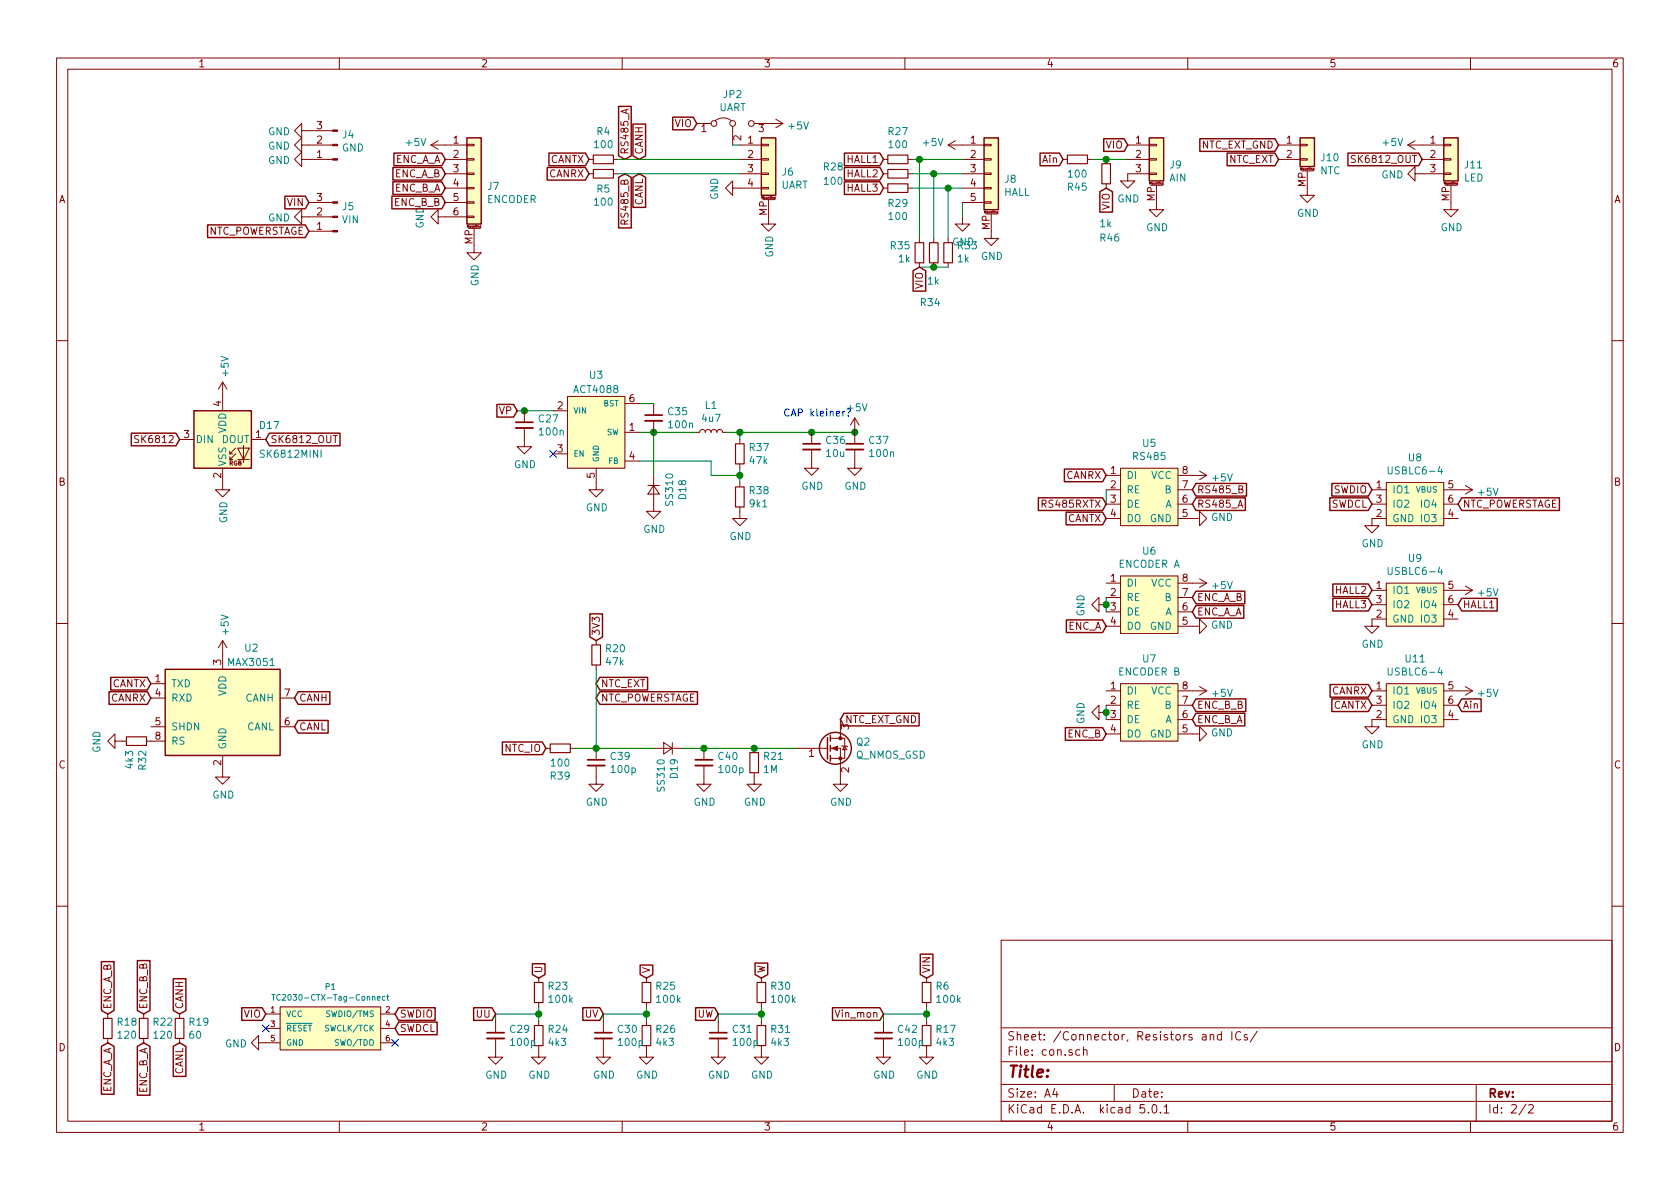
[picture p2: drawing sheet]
<svg xmlns="http://www.w3.org/2000/svg" width="297mm" height="210mm" viewBox="0 0 297 210" stroke-linecap="round" stroke-linejoin="round" font-family="sans-serif">
<g fill="none" stroke="#840000" stroke-width=".18">
<path d="M10 10.3h277v189.9h-277zM12 12.2h273v186.1h-273zM60 10.3v1.9M110 10.3v1.9M160 10.3v1.9M210 10.3v1.9M260 10.3v1.9M53.3 28.2v-1.3l-1.2 1.3 1.2 1.3v-1.3h5.5M53.3 25.6v-1.2l-1.2 1.2 1.2 1.3v-1.3h5.5M53.3 23.1v-1.3l-1.2 1.3 1.2 1.3v-1.3h5.5M53.3 38.3v-1.2l-1.2 1.2 1.2 1.3v-1.3h5.5M54.6 35.8h4.2"/>
<path d="M76.2 25.6h6.3M76.2 25.6l1.3 .8M77.5 38.3v-1.2l-1.3 1.2 1.3 1.3v-1.3h5M77.5 24.9l-1.3 .7M78.7 30.7h3.8M78.7 28.2h3.8M78.7 33.3h3.8M78.7 35.8h3.8M82.5 38.2h1.3v.3h-1.3zM82.5 35.7h1.3v.2h-1.3zM82.5 33.1h1.3v.3h-1.3zM82.5 30.6h1.3v.3h-1.3z"/>
<path d="M82.5 28.1h1.3v.2h-1.3zM82.5 25.5h1.3v.3h-1.3zM104.1 30.7h.8M104.1 28.2h.8M108.5 30.7h.7M108.5 28.2h.7M123.2 21.8h2.5M126.5 21.3a2.26 2.26 0 0 1 2.8 0M129.5 33.3v-1.3l-1.2 1.3 1.2 1.2v-1.2h5.1M129.5 22.3v3.3M130.8 25.6h3.8M130.8 30.7h3.8"/>
<path d="M130.8 28.2h3.8M133.3 21.8h5.1M134.6 33.1h1.3v.3h-1.3zM134.6 30.6h1.3v.3h-1.3zM134.6 28.1h1.3v.2h-1.3zM134.6 25.5h1.3v.3h-1.3zM134.9 35.3h2M135.9 35.3v4.3h1.3l-1.3 1.3-1.3-1.3h1.3M137.1 35.1l-.2-.1 .1-.1h.1v.3h-.2M137.2 21.1l1.2 .7M138.4 21.8l-1.2 .8M156.2 30.7h.8"/>
<path d="M156.2 28.2h.8M156.2 33.3h.8M160.5 30.7h.8M160.5 28.2h.8M160.5 33.3h.8M167.6 25.6h6.4M167.6 25.6l1.3 .8M168.9 24.9l-1.3 .7M170.2 38.3v1.3h1.2l-1.2 1.3-1.3-1.3h1.3M170.2 30.7h3.8M170.2 28.2h3.8M170.2 33.3h3.8"/>
<path d="M170.2 35.8h3.8M174 35.7h1.3v.2h-1.3zM174 33.1h1.3v.3h-1.3zM174 30.6h1.3v.3h-1.3zM174 28.1h1.3v.2h-1.3zM174 25.5h1.3v.3h-1.3zM174.2 37.8h2.1M175.3 37.8v4.4h1.2l-1.2 1.2-1.3-1.2h1.3M176.4 37.4v.4h-.1M176.4 37.4l-.1 .1v.1l.1 .1M188 28.2h.7M192.3 28.2h.7"/>
<path d="M195.6 28.2v.8M195.6 32.5v.8M199.4 25.6h3.8M199.4 28.2h3.8M203.2 30.6h1.3v.3h-1.3zM203.2 28.1h1.3v.2h-1.3zM203.2 25.5h1.3v.3h-1.3zM203.2 30.7h-3.8v1.3h1.3l-1.3 1.3-1.3-1.3h1.3M203.5 32.8h2M204.5 32.8v4.3h1.2l-1.2 1.2-1.3-1.2h1.3M205.6 32.3v.4h-.1M205.6 32.4h-.1v.2h.1"/>
<path d="M226.1 25.6h3.8M226.1 28.2h3.8M229.9 28.1h1.2v.2h-1.2zM229.9 25.5h1.2v.3h-1.2zM230.1 30.2h2.1M231.1 30.2v4.3h1.3l-1.3 1.3-1.2-1.3h1.2M232.3 30h-.2l.1-.2h.1v.3l-.1 .1M239.6 27.6l-.4-.1-.2 .1v.4l.5 .2 .1 .3-.2 .2h-.5M248.9 25.6l1.3 .8M248.9 25.6h6.4M250.2 30.7v-1.2l-1.3 1.2 1.3 1.3v-1.3h5.1M250.2 24.9l-1.3 .7"/>
<path d="M251.5 28.2h3.8M255.3 30.6h1.2v.3h-1.2zM255.3 28.1h1.2v.2h-1.2zM255.3 25.5h1.2v.3h-1.2zM255.5 32.8h2.1M256.5 32.8v4.3h1.3l-1.3 1.2-1.2-1.2h1.2M257.7 32.3v.4h-.1M257.7 32.4h-.2l.1 .2h.1M54.6 40.9h4.2M82.8 40.4h2M83.8 40.4v4.3h1.3l-1.3 1.3-1.3-1.3h1.3M85 40.2l-.2-.1 .1-.2h.1v.4h-.2"/>
<path d="M162.6 42.2v.7M162.6 46.5v.7M165.1 42.2v.7M165.1 46.5v.7M167.6 42.2v.7M167.6 46.5v.7M10 60.2h2M24.5 77.1l-.5-.1-.1 .1v.4l.5 .2 .1 .3-.2 .3-.5-.1M31.7 77.7h2.6M39.4 67.6l-.8 1.2M39.4 67.6v5M39.4 67.6l.7 1.2"/>
<path d="M41.7 79.2l-1.1 1.1v-.5M42 79.2h2.1l-1 2.1zM43.1 78.7v3.1M44.4 77.7h2.6M58.9 77h.7M92.7 75.7v3.3h1.3l-1.3 1.3-1.3-1.3h1.3M92.7 72.6v2.1M97.8 72.6h2.5M100.3 70.1h10.2v12.7h-10.2zM110.5 76.4h2.5M110.5 71.4h2.5M115.6 71.4v2"/>
<path d="M115.6 74.4v2M123.2 76.4h.5l.1-.3 .3-.2 .4 .2 .2 .3 .1-.3 .3-.2 .5 .2 .1 .3 .2-.3 .2-.2 .5 .2 .1 .3 .2-.3 .3-.2 .4 .2 .2 .3h.5M130.8 77.7v.8M143.5 79.5v3.3h1.3l-1.3 1.3-1.3-1.3h1.3M143.5 76.4v2.1M151.1 79.5v3.3h1.3l-1.3 1.3-1.2-1.3h1.2M151.1 73.9l-.7 1.3M151.1 73.9v4.6M151.1 73.9l.8 1.3M285 60.2h2M39.4 82.8v3.8h1.2l-1.2 1.3-1.3-1.3h1.3M40.6 80.3h.5"/>
<path d="M41.7 80.3l-1.1 1v-.5M42 81.3h2.1M97.8 80.3h2.5M105.4 82.8v3.8h1.3l-1.3 1.3-1.3-1.3h1.3M110.5 81.5h2.5M114.6 85.8h2M115.6 84.1v6.3h1.2l-1.2 1.3-1.3-1.3h1.3M115.6 85.8l1 1.6h-2zM130.8 89.7v2h1.3l-1.3 1.3-1.3-1.3h1.3M130.8 82v.8M130.8 85.3v.8M195.6 86.6h2.5"/>
<path d="M195.6 91.7h2.5M195.6 89.1h2.5M195.6 84.1h2.5M198.1 82.8h10.2v10.2h-10.2zM208.3 91.7h3.8v-1.3l1.3 1.3-1.3 1.3v-1.3M208.3 86.6h2.5M208.3 89.1h2.5M208.3 84.1h5.1M212.1 83.3l1.3 .8M213.4 84.1l-1.3 .7M219 86.5h.6l.1-.2v-.3l-.7-.1v1.3h.5l.3-.3v-.2l-.3-.2M242.6 86.6h2.5"/>
<path d="M242.6 89.1h2.5M245.1 85.3h10.2v7.7h-10.2zM245.1 91.7h-2.5v1.3h1.2l-1.2 1.2-1.3-1.2h1.3M255.3 86.6h5M255.3 91.7h2.5M255.3 89.1h2.5M259.1 85.8l1.2 .8M260.3 86.6l-1.2 .8M10 110.3h2M39.4 113.3v5.1M39.4 113.3l-.8 1.2M39.4 113.3l.7 1.2"/>
<path d="M105.4 113.3v.7M105.4 117.6v.8M194.3 106.9v-1.2l-1.3 1.2 1.3 1.3v-1.3h1.3M195.6 103.1h2.5M195.6 105.7h2.5M195.6 108.2h2.5M195.6 110.7h2.5M198.1 101.8h10.2v10.2h-10.2zM208.3 110.7h3.8v-1.2l1.3 1.2-1.3 1.3v-1.3M208.3 103.1h5.1M208.3 105.7h2.5M208.3 108.2h2.5"/>
<path d="M212.1 102.4l1.3 .7M213.4 103.1l-1.3 .8M242.6 104.4h2.5M242.6 106.9h2.5M245.1 103.1h10.2v7.6h-10.2zM245.1 109.5h-2.5v1.2h1.2l-1.2 1.3-1.3-1.3h1.3M255.3 104.4h5M255.3 109.5h2.5M255.3 106.9h2.5M259.1 103.6l1.2 .8M260.3 104.4l-1.2 .8M285 110.3h2"/>
<path d="M20.3 131.1v-1.3l-1.3 1.3 1.3 1.2v-1.2h2.1M25.9 131.1h3.3M26.7 120.9h2.5M26.7 123.4h2.5M26.7 128.5h2.5M39.4 133.6v3.8h1.2l-1.2 1.3-1.3-1.3h1.3M49.5 123.4h2.6M49.5 128.5h2.6M96.5 132.3h.8M100.8 132.3h.8M105.4 135.4v3.3h1.3l-1.3 1.2-1.3-1.2h1.3M105.4 132.3v2.1"/>
<path d="M115.6 132.3h5M117.3 131.3l1.6 1-1.6 1zM118.9 131.3v2M124.5 135.4v3.3h1.2l-1.2 1.2-1.3-1.2h1.3M124.5 132.3v2.1M133.3 136.6v2.1h1.3l-1.3 1.2-1.2-1.2h1.2M133.3 132.3v.8M141 132.3h5M146.1 132.3h.2M146.8 132.3h1.8v6.4h1.3l-1.3 1.2-1.3-1.2h1.3M146.8 130.6h1.8M148.6 130.6h.8v3.5h-2.6"/>
<path d="M148.6 127.2v3.4M148.8 131.8l.2 .1h.7l.2 .2M149.4 131.9l.3 .7h-.7zM194.3 126v-1.3l-1.3 1.3 1.3 1.2v-1.2h1.3M195.6 122.2h2.5M195.6 127.2h2.5M195.6 124.7h2.5M195.6 129.8h2.5M198.1 120.9h10.2v10.2h-10.2zM208.3 129.8h3.8v-1.3l1.3 1.3-1.3 1.3v-1.3M208.3 122.2h5.1M208.3 127.2h2.5"/>
<path d="M208.3 124.7h2.5M212.1 121.4l1.3 .8M213.4 122.2l-1.3 .7M242.6 122.2h2.5M242.6 124.7h2.5M245.1 120.9h10.2v7.6h-10.2zM245.1 127.2h-2.5v1.3h1.2l-1.2 1.3-1.3-1.3h1.3M255.3 122.2h5M255.3 127.2h2.5M255.3 124.7h2.5M259.1 121.4l1.2 .8M260.3 122.2l-1.2 .7"/>
<path d="M10 160.2h2M19 179.3v.8M25.4 179.3v.8M31.7 179.3v.8M47 179.3h2.5M49.5 178h17.8v7.7h-17.8zM67.3 179.3h2.5M95.2 173v.7M95.2 177.3v.7M114.3 173v.7M114.3 177.3v.7M134.6 173v.7"/>
<path d="M134.6 177.3v.7M163.8 173v.7M163.8 177.3v.7M177 166.3h108v32h-108zM285 160.2h2M19 183.6v.8M25.4 183.6v.8M31.7 183.6v.8M45.7 184.4v-1.3l-1.3 1.3 1.3 1.3v-1.3h3.8M47 181.9h2.5M60 198.3v1.9M67.3 181.9h2.5"/>
<path d="M67.3 184.4h2.5M87.6 183.6v3.3h1.3l-1.3 1.3-1.2-1.3h1.2M87.6 180.6v2M95.2 184.9v2h1.3l-1.3 1.3-1.2-1.3h1.2M95.2 180.6v.8M106.7 183.6v3.3h1.2l-1.2 1.3-1.3-1.3h1.3M106.7 180.6v2M110 198.3v1.9M114.3 184.9v2h1.3l-1.3 1.3-1.3-1.3h1.3M114.3 180.6v.8M127 183.6v3.3h1.3l-1.3 1.3-1.3-1.3h1.3M127 180.6v2"/>
<path d="M134.6 184.9v2h1.3l-1.3 1.3-1.3-1.3h1.3M134.6 180.6v.8M156.2 183.6v3.3h1.3l-1.3 1.3-1.3-1.3h1.3M156.2 180.6v2M160 198.3v1.9M163.8 184.9v2h1.3l-1.3 1.3-1.2-1.3h1.2M163.8 180.6v.8M177 194.8h108M177 191.8h108M177 187.8h108M177 181.8h108M186.5 192.5l-.4 1h1"/>
<path d="M186.8 193v1M190.9 185.7l-.4-.1-.3 .3 .1 .6 .2 .1 .4-.1M191.6 185.7a.37 .37 0 0 1 .6 .1v.8M191.6 185.1v1.5M197 191.8v3M202.3 195.3h-.7l-.1 .7 .3-.1 .5 .1 .1 .2-.1 .5-.2 .1-.6-.1M203 196.7v.1M203.8 195.5l.2-.2a.8 .8 0 0 1 .6 .8 .8 .8 0 0 1-.6 .7l-.2-.1-.1-.4zM205.2 196.7v.1M205.8 195.8l.4-.5v1.5M205.8 196.8h.9M210 198.3v1.9"/>
<path d="M214 183.1l.2-.2 .3 .1 .1 .9M214 182.9v1M216 183l-.5-.1-.3 .3 .1 .6 .2 .1 .5-.1M216 182.4v1.5M217.8 182.4v1.5M219.4 182.6a.59 .59 0 0 0-.8 0 .59 .59 0 0 0-.1 .7 .56 .56 0 0 0 .3 .5 .56 .56 0 0 0 .6 0M220.5 183l-.3-.1-.2 .2v.3l.5 .1v.3h-.5M222.3 182.3l-1.3 2M260 198.3v1.9M261 191.8v6.5M269.8 195.2l-1.2 2M270.3 195.5l.2-.2h.3l.3 .5-.9 1h.9"/>
<circle cx="126.2" cy="21.8" r=".51"/>
<circle cx="129.5" cy="21.8" r=".51"/>
<circle cx="132.8" cy="21.8" r=".51"/>
</g>
<g fill="none" stroke="#840000" stroke-width=".2">
<path d="M104.9 30h3.6v1.5h-3.6zM104.9 27.4h3.6v1.6h-3.6zM157 30h3.5v1.5h-3.5zM157 27.4h3.5v1.6h-3.5zM157 32.5h3.5v1.5h-3.5zM188.7 27.4h3.6v1.6h-3.6zM194.8 29h1.5v3.5h-1.5zM161.8 42.9h1.5v3.6h-1.5zM164.3 42.9h1.6v3.6h-1.6zM166.9 42.9h1.5v3.6h-1.5zM130 78.5h1.6v3.5h-1.6zM130 86.1h1.6v3.6h-1.6z"/>
<path d="M104.6 114h1.6v3.6h-1.6zM22.4 130.3h3.5v1.5h-3.5zM97.3 131.6h3.5v1.5h-3.5zM132.6 133.1h1.5v3.5h-1.5zM94.5 173.7h1.5v3.6h-1.5zM113.5 173.7h1.6v3.6h-1.6zM133.9 173.7h1.5v3.6h-1.5zM163.1 173.7h1.5v3.6h-1.5zM18.3 180.1h1.5v3.5h-1.5zM24.6 180.1h1.6v3.5h-1.6zM31 180.1h1.5v3.5h-1.5zM94.5 181.4h1.5v3.5h-1.5z"/>
<path d="M113.5 181.4h1.6v3.5h-1.6zM133.9 181.4h1.5v3.5h-1.5zM163.1 181.4h1.5v3.5h-1.5z"/>
</g>
<g fill="none" stroke="#008400" stroke-width=".18">
<path d="M109.2 30.7h21.6M109.2 28.2h21.6M129.5 25.6h1.3M161.3 30.7h8.9M161.3 28.2h8.9M161.3 33.3h8.9M162.6 28.2v14M165.1 30.7v11.5M167.6 33.3v8.9M170.2 35.8v2.5M193 28.2h6.4M162.6 47.2h5"/>
<path d="M91.4 72.6h6.4M113 76.4h10.2M113 71.4h2.6M115.6 76.4v7.7M128.3 76.4h22.8M130.8 76.4v1.3M113 81.5h12.7v2.6h5.1M130.8 82.8v2.5M195.6 86.6v2.5M105.4 118.4v13.9M195.6 105.7v2.5M101.6 132.3h14"/>
<path d="M120.6 132.3h20.4M195.6 124.7v2.5M95.2 179.3h-7.6v1.3M95.2 178v2.6M114.3 179.3h-7.6v1.3M114.3 178v2.6M134.6 178v2.6M134.6 179.3h-7.6v1.3M163.8 179.3h-7.6v1.3M163.8 178v2.6"/>
</g>
<g fill="#008400" stroke="#008400" stroke-width=".25">
<circle cx="165.1" cy="47.2" r=".51"/>
<circle cx="134.6" cy="179.3" r=".51"/>
<circle cx="114.3" cy="179.3" r=".51"/>
<circle cx="95.3" cy="179.3" r=".51"/>
<circle cx="195.6" cy="28.2" r=".51"/>
<circle cx="162.6" cy="28.2" r=".51"/>
<circle cx="165.1" cy="30.7" r=".51"/>
<circle cx="167.6" cy="33.3" r=".51"/>
<circle cx="105.4" cy="132.3" r=".51"/>
<circle cx="124.5" cy="132.3" r=".51"/>
<circle cx="133.4" cy="132.3" r=".51"/>
<circle cx="163.8" cy="179.3" r=".51"/>
<circle cx="151.1" cy="76.4" r=".51"/>
<circle cx="92.7" cy="72.6" r=".51"/>
<circle cx="143.5" cy="76.4" r=".51"/>
<circle cx="130.8" cy="76.4" r=".51"/>
<circle cx="130.8" cy="84.1" r=".51"/>
<circle cx="115.6" cy="76.4" r=".51"/>
<circle cx="195.6" cy="106.9" r=".51"/>
<circle cx="195.6" cy="126" r=".51"/>
</g>
<path d="M91.2 75.7h3M114 74.4h3.1M142 79.5h3M149.6 79.5h3.1M103.9 135.4h3M122.9 135.4h3.1M86.1 183.6h3.1M105.2 183.6h3M125.5 183.6h3M154.7 183.6h3" fill="none" stroke="#840000" stroke-width=".33"/>
<path d="M91.2 74.7h3M114 73.4h3.1M142 78.5h3M149.6 78.5h3.1M103.9 134.4h3M122.9 134.4h3.1M86.1 182.6h3.1M105.2 182.6h3M125.5 182.6h3M154.7 182.6h3" fill="none" stroke="#840000" stroke-width=".3"/>
<g fill="none" stroke="#840000" stroke-width=".25">
<path d="M109.4 18.8h2.2v8.8l-1.1 .6-1.1-.6zM36.7 39.8h17.3l.6 1.1-.6 1.1h-17.3zM50.4 34.7h3.6l.6 1.1-.6 1.1h-3.6zM69.3 34.7h8.8l.6 1.1-.6 1.1h-8.8zM69.5 32.2h8.6l.6 1.1-.6 1.1h-8.6zM69.5 29.6h8.6l.6 1.1-.6 1.1h-8.6zM69.6 27.1h8.5l.6 1.1-.6 1.1h-8.5zM82.5 24.4h2.6v15.2h-2.6zM96.7 29.6h6.8l.6 1.1-.6 1.1h-6.8zM97.1 27.1h6.4l.6 1.1-.6 1.1h-6.4zM109.4 31.4l1.1-.7 1.1 .7v8.9h-2.2zM111.9 31.4l1.1-.7 1.1 .7v5.3h-2.2z"/>
<path d="M111.9 21.9h2.2v5.7l-1.1 .6-1.1-.6zM118.9 20.7h3.7l.6 1.1-.6 1.2h-3.7zM134.6 24.4h2.6v10.1h-2.6zM149.3 32.2h6.3l.6 1.1-.6 1.1h-6.3zM149.3 29.6h6.3l.6 1.1-.6 1.1h-6.3zM149.3 27.1h6.3l.6 1.1-.6 1.1h-6.3zM174 24.4h2.5v12.7h-2.5zM183.9 27.1h3.4l.7 1.1-.7 1.1h-3.4zM194.5 33.9l1.1-.6 1.1 .6v3.6h-2.2zM195.1 24.5h3.7l.6 1.1-.6 1.2h-3.7zM203.2 24.4h2.5v7.6h-2.5zM212.1 24.5h13.3l.7 1.1-.7 1.2h-13.3z"/>
<path d="M217 27.1h8.4l.7 1.1-.7 1.1h-8.4zM229.9 24.4h2.5v5.1h-2.5zM238.3 27.1h12.5l.7 1.1-.7 1.1h-12.5zM255.3 24.4h2.5v7.6h-2.5zM161.4 47.9l1.2-.7 1.1 .7v3.6h-2.3zM23.2 76.6h7.9l.6 1.1-.6 1.1h-7.9zM34.3 72.6h10.1v10.2h-10.1zM47.6 76.6h12.5v2.2h-12.5l-.6-1.1zM87.9 71.5h2.9l.6 1.1-.6 1.2h-2.9zM183.6 88h11.3l.7 1.1-.7 1.2h-11.3zM188.2 83h6.7l.7 1.1-.7 1.1h-6.7zM188.5 90.6h6.4l.7 1.1-.7 1.1h-6.4z"/>
<path d="M211.5 85.5h8.9v2.2h-8.9l-.7-1.1zM211.5 88h8.7v2.3h-8.7l-.7-1.2zM235.1 88h6.8l.7 1.1-.7 1.2h-6.8zM235.5 85.5h6.4l.7 1.1-.7 1.1h-6.4zM258.4 88h17.3v2.3h-17.3l-.6-1.2zM19.6 119.8h6.4l.7 1.1-.7 1.1h-6.4zM29.2 118.4h20.3v15.2h-20.3zM104.3 108.6h2.2v4l-1.1 .7-1.1-.7zM106 119.8h8.5v2.2h-8.5l-.6-1.1zM188.5 109.6h6.4l.7 1.1-.7 1.2h-6.4zM211.5 107.1h8.4v2.2h-8.4l-.7-1.1zM211.5 104.5h8.6v2.3h-8.6l-.7-1.1z"/>
<path d="M235.7 105.8h6.2l.7 1.1-.7 1.1h-6.2zM235.7 103.3h6.2l.7 1.1-.7 1.1h-6.2zM258.4 105.8h6.3v2.2h-6.3l-.6-1.1zM19.3 122.3h6.7l.7 1.1-.7 1.2h-6.7zM52.7 127.4h5.3v2.2h-5.3l-.6-1.1zM52.7 122.3h5.6v2.3h-5.6l-.6-1.2zM88.8 131.2h7.1l.6 1.1-.6 1.1h-7.1zM106 122.3h17.3v2.3h-17.3l-.6-1.2zM146.3 130.4v3.8M146.8 130v1.1M146.8 131.8v1M146.8 133.6v1"/>
<path d="M149.2 126.1h13.3v2.3h-13.3l-.6-1.2zM188.4 128.7h6.5l.7 1.1-.7 1.1h-6.5zM211.5 123.6h8.8v2.2h-8.8l-.7-1.1zM211.5 126.1h8.6v2.3h-8.6l-.7-1.2zM235.2 121.1h6.7l.7 1.1-.7 1.1h-6.7zM235.5 123.6h6.4l.7 1.1-.7 1.1h-6.4zM258.4 123.6h3.5v2.2h-3.5l-.6-1.1zM17.9 170h2.3v8.7l-1.2 .6-1.1-.6zM24.3 169.9h2.2v8.8l-1.1 .6-1.1-.6zM30.6 173.1h2.3v5.6l-1.2 .6-1.1-.6zM42.7 178.2h3.7l.6 1.1-.6 1.1h-3.7zM70.5 178.2h6.4v2.2h-6.4l-.7-1.1z"/>
<path d="M83.7 178.2h3.3l.6 1.1-.6 1.1h-3.3zM94.1 170.4h2.3v1.9l-1.2 .7-1.1-.7zM103 178.2h3l.7 1.1-.7 1.1h-3zM113.2 170.7h2.2v1.6l-1.1 .7-1.1-.7zM123 178.2h3.4l.6 1.1-.6 1.1h-3.4zM133.5 170.3h2.2v2l-1.1 .7-1.1-.7zM147.2 178.2h8.4l.6 1.1-.6 1.1h-8.4zM162.7 168.7h2.2v3.6l-1.1 .7-1.1-.7zM17.9 185l1.1-.6 1.2 .6v8.5h-2.3zM24.3 185l1.1-.6 1.1 .6v8.7h-2.2zM30.6 185l1.1-.6 1.2 .6v5.3h-2.3zM70.5 180.7h6.8v2.3h-6.8l-.7-1.1z"/>
<circle cx="147.7" cy="132.3" r="2.82"/>
</g>
<g fill="#ffffc2" stroke="#ffffc2" stroke-width=".18">
<path d="M255.3 24.4h2.5v7.6h-2.5z"/>
<path d="M229.9 24.4h2.5v5.1h-2.5z"/>
<path d="M174 24.4h2.5v12.7h-2.5z"/>
<path d="M134.6 24.4h2.6v10.1h-2.6z"/>
<path d="M203.2 24.4h2.5v7.6h-2.5z"/>
<path d="M49.5 178h17.8v7.7h-17.8z"/>
<path d="M82.5 24.4h2.6v15.2h-2.6z"/>
<path d="M100.3 70.1h10.2v12.7h-10.2z"/>
<path d="M29.2 118.4h20.3v15.2h-20.3z"/>
<path d="M245.1 85.3h10.2v7.7h-10.2z"/>
<path d="M245.1 120.9h10.2v7.6h-10.2z"/>
<path d="M245.1 103.1h10.2v7.6h-10.2z"/>
<path d="M198.1 82.8h10.2v10.2h-10.2z"/>
<path d="M34.3 72.6h10.1v10.2h-10.1z"/>
<path d="M198.1 101.8h10.2v10.2h-10.2z"/>
<path d="M198.1 120.9h10.2v10.2h-10.2z"/>
</g>
<g fill="#840000" stroke="#840000" stroke-width=".18">
<path d="M58.8 23h.9v.2h-.9z"/>
<path d="M58.8 25.5h.9v.3h-.9z"/>
<path d="M58.8 28.1h.9v.2h-.9z"/>
<path d="M58.8 35.7h.9v.2h-.9z"/>
<path d="M58.8 38.2h.9v.3h-.9z"/>
<path d="M58.8 40.8h.9v.2h-.9z"/>
<path d="M147.1 132.3l1-.4v.8z"/>
<circle cx="148.6" cy="134.1" r=".28"/>
<circle cx="148.6" cy="130.6" r=".28"/>
</g>
<path d="M254.6 82.5l-.3 .9h.7M254.6 118.1l-.3 .8h.7M254.6 100.3l-.3 .9h.7M48.1 175.9h.5M48.3 175.9v1M49.6 175.9a.46 .46 0 0 0-.7 .5 .46 .46 0 0 0 .7 .4M66.7 176.5l.5-.1v-.2h-.3l-.2 .1 .1 .5h.4M68.1 176.2h-.3l-.2 .2 .1 .4h.4M68.4 176.2h.4M68.5 175.9v.8l.3 .2" fill="none" stroke="#008484" stroke-width=".18"/>
<path d="M97.2 79.6l1.2 1.3M98.4 79.6l-1.2 1.3M46.4 181.2l1.2 1.3M47.6 181.2l-1.2 1.3M69.2 183.8l1.3 1.2M70.5 183.8l-1.3 1.2" fill="none" stroke="#000084" stroke-width=".18"/>
<path d="M149.4 72.7l-.4 .3M150 73.5v.1" fill="none" stroke="#0000c2" stroke-width=".18"/>
<text font-size="2.8" fill="#840000" x="178" y="190.5">Title:</text>
<g font-size="2.1" fill="#840000">
<text x="178" y="184">Sheet: /Connector, Resistors and ICs/</text>
<text x="178" y="186.7">File: con.sch</text>
<text x="178" y="196.9">KiCad E.D.A. kicad 5.0.1</text>
<text x="178" y="194.1">Size: A4</text>
<text x="200" y="194.1">Date:</text>
<text x="263" y="194.1">Rev:</text>
<text x="263" y="196.9">Id: 2/2</text>
</g>
<g font-size="1.8" fill="#840000">
<text x="35" y="11.9">1</text>
<text x="85" y="11.9">2</text>
<text x="135" y="11.9">3</text>
<text x="185" y="11.9">4</text>
<text x="235" y="11.9">5</text>
<text x="285" y="11.9">6</text>
<text x="56" y="22.9">3</text>
<text x="119.4" y="22.5">VIO</text>
<text x="124" y="23.4">1</text>
<text x="134.1" y="23.4">3</text>
<text x="56" y="27.9">1</text>
<text x="56" y="25.4">2</text>
<text x="69.7" y="28.8">ENC_A_A</text>
<text x="80.2" y="25.4">1</text>
<text x="80.2" y="27.9">2</text>
<text x="97.3" y="28.8">CANTX</text>
<text x="111.1" y="27.4" transform="rotate(-90 111.1 27.4)">RS485_A</text>
<text x="113.7" y="27.4" transform="rotate(-90 113.7 27.4)">CANH</text>
<text x="131.1" y="24.9" transform="rotate(-90 131.1 24.9)">2</text>
<text x="132.2" y="25.4">1</text>
<text x="132.2" y="27.9">2</text>
<text x="149.7" y="28.8">HALL1</text>
<text x="171.6" y="25.4">1</text>
<text x="171.6" y="27.9">2</text>
<text x="184.3" y="28.8">Ain</text>
<text x="195.6" y="26.3">VIO</text>
<text x="200.8" y="25.4">1</text>
<text x="200.8" y="27.9">2</text>
<text x="212.3" y="26.3">NTC_EXT_GND</text>
<text x="217.2" y="28.8">NTC_EXT</text>
<text x="227.5" y="25.4">1</text>
<text x="227.5" y="27.9">2</text>
<text x="239.6" y="28.8">SK6812_OUT</text>
<text x="252.9" y="25.4">1</text>
<text x="252.9" y="27.9">2</text>
<text x="10.4" y="35.9">A</text>
<text x="56" y="35.6">3</text>
<text x="69.7" y="33.9">ENC_B_A</text>
<text x="69.7" y="31.4">ENC_A_B</text>
<text x="80.2" y="30.5">3</text>
<text x="80.2" y="33">4</text>
<text x="80.2" y="35.6">5</text>
<text x="97.1" y="31.4">CANRX</text>
<text x="132.2" y="30.5">3</text>
<text x="132.2" y="33">4</text>
<text x="149.7" y="33.9">HALL3</text>
<text x="149.7" y="31.4">HALL2</text>
<text x="171.6" y="30.5">3</text>
<text x="171.6" y="33">4</text>
<text x="171.6" y="35.6">5</text>
<text x="200.8" y="30.5">3</text>
<text x="204.2" y="35.6" transform="rotate(-90 204.2 35.6)">MP</text>
<text x="230.9" y="33.1" transform="rotate(-90 230.9 33.1)">MP</text>
<text x="252.9" y="30.5">3</text>
<text x="256.3" y="35.6" transform="rotate(-90 256.3 35.6)">MP</text>
<text x="285.4" y="35.9">A</text>
<text x="36.4" y="41.5">NTC_POWERSTAGE</text>
<text x="50.9" y="36.4">VIN</text>
<text x="56" y="40.6">1</text>
<text x="56" y="38.1">2</text>
<text x="69.7" y="36.4">ENC_B_B</text>
<text x="74.9" y="40.4" transform="rotate(-90 74.9 40.4)">GND</text>
<text x="80.2" y="38.1">6</text>
<text x="111.1" y="39.2" transform="rotate(-90 111.1 39.2)">RS485_B</text>
<text x="113.7" y="36.4" transform="rotate(-90 113.7 36.4)">CANL</text>
<text x="135.6" y="38.1" transform="rotate(-90 135.6 38.1)">MP</text>
<text x="175" y="40.7" transform="rotate(-90 175 40.7)">MP</text>
<text x="196.2" y="37.1" transform="rotate(-90 196.2 37.1)">VIO</text>
<text x="83.6" y="43.2" transform="rotate(-90 83.6 43.2)">MP</text>
<text x="163.2" y="51.1" transform="rotate(-90 163.2 51.1)">VIO</text>
<text x="39.1" y="71.9" transform="rotate(-90 39.1 71.9)">4</text>
<text x="111.3" y="71.1">6</text>
<text x="32.5" y="77.5">3</text>
<text x="45.2" y="77.5">1</text>
<text x="88.3" y="73.3">VP</text>
<text x="98.6" y="72.4">2</text>
<text x="111.3" y="76.2">1</text>
<text x="24.6" y="78.4">SK6812</text>
<text x="47.8" y="78.4">SK6812_OUT</text>
<text x="98.6" y="80">3</text>
<text x="111.3" y="81.3">4</text>
<text x="196.4" y="83.8">1</text>
<text x="209.1" y="83.8">8</text>
<text x="10.4" y="85.9">B</text>
<text x="39.1" y="84.6" transform="rotate(-90 39.1 84.6)">2</text>
<text x="105.2" y="84.6" transform="rotate(-90 105.2 84.6)">5</text>
<text x="184.7" y="89.8">RS485RXTX</text>
<text x="188.5" y="84.7">CANRX</text>
<text x="196.4" y="86.4">2</text>
<text x="196.4" y="88.9">3</text>
<text x="209.1" y="88.9">6</text>
<text x="209.1" y="86.4">7</text>
<text x="211.6" y="87.2">RS485_B</text>
<text x="211.6" y="89.8">RS485_A</text>
<text x="235.3" y="89.8">SWDCL</text>
<text x="235.8" y="87.2">SWDIO</text>
<text x="243.4" y="86.4">1</text>
<text x="243.4" y="88.9">3</text>
<text x="256.1" y="86.4">5</text>
<text x="256.1" y="88.9">6</text>
<text x="258.6" y="89.8">NTC_POWERSTAGE</text>
<text x="285.4" y="85.9">B</text>
<text x="188.7" y="92.3">CANTX</text>
<text x="196.4" y="91.4">4</text>
<text x="209.1" y="91.4">5</text>
<text x="243.4" y="91.4">2</text>
<text x="256.1" y="91.4">4</text>
<text x="196.4" y="102.9">1</text>
<text x="196.4" y="105.4">2</text>
<text x="196.4" y="107.9">3</text>
<text x="209.1" y="107.9">6</text>
<text x="209.1" y="105.4">7</text>
<text x="209.1" y="102.9">8</text>
<text x="211.6" y="106.3">ENC_A_B</text>
<text x="236.1" y="107.6">HALL3</text>
<text x="236.1" y="105">HALL2</text>
<text x="243.4" y="104.1">1</text>
<text x="243.4" y="106.7">3</text>
<text x="256.1" y="104.1">5</text>
<text x="256.1" y="106.7">6</text>
<text x="258.6" y="107.6">HALL1</text>
<text x="106" y="112.5" transform="rotate(-90 106 112.5)">3V3</text>
<text x="188.8" y="111.4">ENC_A</text>
<text x="196.4" y="110.5">4</text>
<text x="209.1" y="110.5">5</text>
<text x="211.6" y="108.8">ENC_A_A</text>
<text x="243.4" y="109.2">2</text>
<text x="256.1" y="109.2">4</text>
<text x="39.1" y="117.6" transform="rotate(-90 39.1 117.6)">3</text>
<text x="19.6" y="124.1">CANRX</text>
<text x="19.8" y="121.5">CANTX</text>
<text x="27.5" y="120.6">1</text>
<text x="27.5" y="123.2">4</text>
<text x="50.3" y="123.2">7</text>
<text x="52.9" y="124.1">CANH</text>
<text x="106.2" y="121.5">NTC_EXT</text>
<text x="106.2" y="124.1">NTC_POWERSTAGE</text>
<text x="196.4" y="121.9">1</text>
<text x="196.4" y="124.5">2</text>
<text x="209.1" y="124.5">7</text>
<text x="209.1" y="121.9">8</text>
<text x="211.6" y="125.3">ENC_B_B</text>
<text x="235.5" y="122.8">CANRX</text>
<text x="235.7" y="125.3">CANTX</text>
<text x="243.4" y="121.9">1</text>
<text x="243.4" y="124.5">3</text>
<text x="256.1" y="121.9">5</text>
<text x="256.1" y="124.5">6</text>
<text x="258.6" y="125.3">Ain</text>
<text x="27.5" y="128.3">5</text>
<text x="27.5" y="130.8">8</text>
<text x="50.3" y="128.3">6</text>
<text x="52.9" y="129.2">CANL</text>
<text x="149.4" y="127.9">NTC_EXT_GND</text>
<text x="150.1" y="129" transform="rotate(-90 150.1 129)">3</text>
<text x="188.8" y="130.4">ENC_B</text>
<text x="196.4" y="127">3</text>
<text x="196.4" y="129.5">4</text>
<text x="209.1" y="129.5">5</text>
<text x="209.1" y="127">6</text>
<text x="211.6" y="127.9">ENC_B_A</text>
<text x="243.4" y="127">2</text>
<text x="256.1" y="127">4</text>
<text x="10.4" y="135.9">C</text>
<text x="39.1" y="135.4" transform="rotate(-90 39.1 135.4)">2</text>
<text x="89.3" y="133">NTC_IO</text>
<text x="143" y="133.9">1</text>
<text x="150.1" y="136.6" transform="rotate(-90 150.1 136.6)">2</text>
<text x="285.4" y="135.9">C</text>
<text x="95.9" y="172.2" transform="rotate(-90 95.9 172.2)">U</text>
<text x="114.9" y="172.2" transform="rotate(-90 114.9 172.2)">V</text>
<text x="135.3" y="172.2" transform="rotate(-90 135.3 172.2)">W</text>
<text x="164.5" y="172.2" transform="rotate(-90 164.5 172.2)">VIN</text>
<text x="19.7" y="178.5" transform="rotate(-90 19.7 178.5)">ENC_A_B</text>
<text x="26" y="178.5" transform="rotate(-90 26 178.5)">ENC_B_B</text>
<text x="32.4" y="178.5" transform="rotate(-90 32.4 178.5)">CANH</text>
<text x="43.2" y="180">VIO</text>
<text x="70.6" y="180">SWDIO</text>
<text x="84.3" y="180">UU</text>
<text x="103.4" y="180">UV</text>
<text x="123.3" y="180">UW</text>
<text x="148" y="180">Vin_mon</text>
<text x="10.4" y="185.9">D</text>
<text x="70.6" y="182.5">SWDCL</text>
<text x="285.4" y="185.9">D</text>
<text x="32.4" y="190.1" transform="rotate(-90 32.4 190.1)">CANL</text>
<text x="19.7" y="193.4" transform="rotate(-90 19.7 193.4)">ENC_A_A</text>
<text x="26" y="193.4" transform="rotate(-90 26 193.4)">ENC_B_A</text>
<text x="35" y="199.9">1</text>
<text x="85" y="199.9">2</text>
<text x="135" y="199.9">3</text>
<text x="185" y="199.9">4</text>
<text x="235" y="199.9">5</text>
<text x="285" y="199.9">6</text>
</g>
<g font-size="1.8" fill="#008484">
<text x="128" y="17.3">JP2</text>
<text x="47.4" y="23.9">GND</text>
<text x="105.6" y="23.9">R4</text>
<text x="127.1" y="19.7">UART</text>
<text x="139.5" y="22.9">+5V</text>
<text x="157.1" y="23.9">R27</text>
<text x="47.4" y="29">GND</text>
<text x="47.4" y="26.5">GND</text>
<text x="60.5" y="26.8">GND</text>
<text x="60.6" y="24.5">J4</text>
<text x="71.9" y="25.8">+5V</text>
<text x="105.2" y="26.2">100</text>
<text x="157.3" y="26.2">100</text>
<text x="163.3" y="25.8">+5V</text>
<text x="206.9" y="29.8">J9</text>
<text x="233.7" y="28.5">J10</text>
<text x="244.6" y="25.8">+5V</text>
<text x="259.1" y="29.8">J11</text>
<text x="86.1" y="35.9">ENCODER</text>
<text x="86.3" y="33.6">J7</text>
<text x="105.6" y="34.1">R5</text>
<text x="127" y="35.4" transform="rotate(-90 127 35.4)">GND</text>
<text x="138.1" y="33.4">UART</text>
<text x="138.3" y="31.1">J6</text>
<text x="145.7" y="30.1">R28</text>
<text x="145.8" y="32.7">100</text>
<text x="177.4" y="34.6">HALL</text>
<text x="177.7" y="32.3">J8</text>
<text x="188.8" y="33.7">R45</text>
<text x="189" y="31.4">100</text>
<text x="197.6" y="35.8">GND</text>
<text x="206.8" y="32.1">AIN</text>
<text x="233.4" y="30.8">NTC</text>
<text x="244.2" y="31.5">GND</text>
<text x="258.8" y="32.1">LED</text>
<text x="47.4" y="39.2">GND</text>
<text x="60.5" y="39.5">VIN</text>
<text x="60.6" y="37.2">J5</text>
<text x="105.2" y="36.4">100</text>
<text x="157.1" y="36.6">R29</text>
<text x="157.3" y="38.9">100</text>
<text x="194.5" y="40.2">1k</text>
<text x="202.6" y="40.9">GND</text>
<text x="229.3" y="38.3">GND</text>
<text x="254.7" y="40.9">GND</text>
<text x="136.7" y="45.6" transform="rotate(-90 136.7 45.6)">GND</text>
<text x="157.5" y="44.1">R35</text>
<text x="158.9" y="46.4">1k</text>
<text x="168.4" y="43.4">GND</text>
<text x="169.4" y="46.4">1k</text>
<text x="169.4" y="44.1">R33</text>
<text x="173.4" y="46">GND</text>
<text x="194.6" y="42.7">R46</text>
<text x="84.6" y="50.6" transform="rotate(-90 84.6 50.6)">GND</text>
<text x="164.1" y="50.3">1k</text>
<text x="162.8" y="54.1">R34</text>
<text x="40.4" y="66.4" transform="rotate(-90 40.4 66.4)">+5V</text>
<text x="101.6" y="69.5">ACT4088</text>
<text x="104.3" y="67">U3</text>
<text x="40" y="76.6" transform="rotate(-90 40 76.6)">VDD</text>
<text x="46" y="75.9">D17</text>
<text x="95.3" y="74.7">C27</text>
<text x="95.5" y="77">100n</text>
<text x="118.2" y="73.4">C35</text>
<text x="118.4" y="75.7">100n</text>
<text x="124.2" y="74.6">4u7</text>
<text x="124.7" y="72.3">L1</text>
<text x="34.5" y="78.4">DIN</text>
<text x="39.2" y="78.4">DOUT</text>
<text x="40" y="82.5" transform="rotate(-90 40 82.5)">VSS</text>
<text x="46.4" y="80.9">SK6812MINI</text>
<text x="90.9" y="82.8">GND</text>
<text x="132.6" y="79.8">R37</text>
<text x="132.6" y="82.1">47k</text>
<text x="146.1" y="78.5">C36</text>
<text x="146.2" y="80.8">10u</text>
<text x="153.7" y="78.5">C37</text>
<text x="153.9" y="80.8">100n</text>
<text x="200.5" y="81.4">RS485</text>
<text x="202.1" y="79">U5</text>
<text x="245.9" y="83.9">USBLC6-4</text>
<text x="249.1" y="81.6">U8</text>
<text x="119" y="89.2" transform="rotate(-90 119 89.2)">SS310</text>
<text x="121.3" y="88.2" transform="rotate(-90 121.3 88.2)">D18</text>
<text x="132.6" y="87.4">R38</text>
<text x="132.6" y="89.7">9k1</text>
<text x="141.7" y="86.6">GND</text>
<text x="149.3" y="86.6">GND</text>
<text x="199.1" y="84.7">DI</text>
<text x="199.1" y="87.2">RE</text>
<text x="199.1" y="89.8">DE</text>
<text x="203.5" y="84.7">VCC</text>
<text x="206" y="89.8">A</text>
<text x="206" y="87.2">B</text>
<text x="214.5" y="85.1">+5V</text>
<text x="246.1" y="87.2">IO1</text>
<text x="246.1" y="89.8">IO2</text>
<text x="251.4" y="89.8">IO4</text>
<text x="261.5" y="87.7">+5V</text>
<text x="40.2" y="92.6" transform="rotate(-90 40.2 92.6)">GND</text>
<text x="103.6" y="90.4">GND</text>
<text x="113.7" y="94.2">GND</text>
<text x="129" y="95.5">GND</text>
<text x="199.1" y="92.3">DO</text>
<text x="203.3" y="92.3">GND</text>
<text x="214.1" y="92.1">GND</text>
<text x="246.1" y="92.3">GND</text>
<text x="251.4" y="92.3">IO3</text>
<text x="197.9" y="100.4">ENCODER A</text>
<text x="202.1" y="98.1">U6</text>
<text x="240.7" y="96.8">GND</text>
<text x="245.9" y="101.7">USBLC6-4</text>
<text x="249.1" y="99.4">U9</text>
<text x="199.1" y="103.8">DI</text>
<text x="199.1" y="106.3">RE</text>
<text x="203.5" y="103.8">VCC</text>
<text x="206" y="106.3">B</text>
<text x="214.5" y="104.2">+5V</text>
<text x="246.1" y="105">IO1</text>
<text x="246.1" y="107.6">IO2</text>
<text x="251.4" y="107.6">IO4</text>
<text x="261.5" y="105.5">+5V</text>
<text x="40.4" y="112.2" transform="rotate(-90 40.4 112.2)">+5V</text>
<text x="191.7" y="109" transform="rotate(-90 191.7 109)">GND</text>
<text x="199.1" y="108.8">DE</text>
<text x="199.1" y="111.4">DO</text>
<text x="203.3" y="111.4">GND</text>
<text x="206" y="108.8">A</text>
<text x="214.1" y="111.2">GND</text>
<text x="246.1" y="110.1">GND</text>
<text x="251.4" y="110.1">IO3</text>
<text x="40.5" y="117.8">MAX3051</text>
<text x="43.3" y="115.2">U2</text>
<text x="107.2" y="115.3">R20</text>
<text x="107.2" y="117.6">47k</text>
<text x="197.9" y="119.5">ENCODER B</text>
<text x="202.1" y="117.1">U7</text>
<text x="240.7" y="114.5">GND</text>
<text x="245.9" y="119.5">USBLC6-4</text>
<text x="248.6" y="117.1">U11</text>
<text x="30.2" y="121.5">TXD</text>
<text x="30.2" y="124.1">RXD</text>
<text x="40" y="123.1" transform="rotate(-90 40 123.1)">VDD</text>
<text x="43.4" y="124.1">CANH</text>
<text x="199.1" y="122.8">DI</text>
<text x="199.1" y="125.3">RE</text>
<text x="203.5" y="122.8">VCC</text>
<text x="206" y="125.3">B</text>
<text x="214.5" y="123.2">+5V</text>
<text x="246.1" y="122.8">IO1</text>
<text x="246.1" y="125.3">IO2</text>
<text x="251.4" y="125.3">IO4</text>
<text x="261.5" y="123.2">+5V</text>
<text x="30.2" y="129.2">SHDN</text>
<text x="30.2" y="131.7">RS</text>
<text x="43.6" y="129.2">CANL</text>
<text x="151.5" y="131.8">Q2</text>
<text x="191.7" y="128.1" transform="rotate(-90 191.7 128.1)">GND</text>
<text x="199.1" y="127.9">DE</text>
<text x="199.1" y="130.4">DO</text>
<text x="203.3" y="130.4">GND</text>
<text x="206" y="127.9">A</text>
<text x="214.1" y="130.2">GND</text>
<text x="246.1" y="127.9">GND</text>
<text x="251.4" y="127.9">IO3</text>
<text x="17.8" y="133.1" transform="rotate(-90 17.8 133.1)">GND</text>
<text x="23.5" y="135.8" transform="rotate(-90 23.5 135.8)">4k3</text>
<text x="25.9" y="136.1" transform="rotate(-90 25.9 136.1)">R32</text>
<text x="40" y="132.6" transform="rotate(-90 40 132.6)">GND</text>
<text x="97.4" y="137.9">R39</text>
<text x="97.6" y="135.6">100</text>
<text x="108" y="134.4">C39</text>
<text x="108.2" y="136.7">100p</text>
<text x="119.8" y="137.6" transform="rotate(-90 119.8 137.6)">D19</text>
<text x="127.1" y="134.4">C40</text>
<text x="127.3" y="136.7">100p</text>
<text x="135" y="136.7">1M</text>
<text x="135.1" y="134.4">R21</text>
<text x="151.3" y="134.2">Q_NMOS_GSD</text>
<text x="240.7" y="132.3">GND</text>
<text x="37.5" y="141.2">GND</text>
<text x="103.6" y="142.5">GND</text>
<text x="117.5" y="139.8" transform="rotate(-90 117.5 139.8)">SS310</text>
<text x="122.6" y="142.5">GND</text>
<text x="131.5" y="142.5">GND</text>
<text x="146.8" y="142.5">GND</text>
<text x="97" y="175">R23</text>
<text x="97.2" y="177.3">100k</text>
<text x="116.1" y="175">R25</text>
<text x="116.2" y="177.3">100k</text>
<text x="136.4" y="175">R30</text>
<text x="136.6" y="177.3">100k</text>
<text x="165.5" y="175">R6</text>
<text x="165.8" y="177.3">100k</text>
<text x="20.8" y="181.4">R18</text>
<text x="21" y="183.7">120</text>
<text x="27.2" y="181.4">R22</text>
<text x="27.3" y="183.7">120</text>
<text x="33.5" y="181.4">R19</text>
<text x="33.6" y="183.7">60</text>
<text x="39.8" y="185.2">GND</text>
<text x="90.2" y="182.6">C29</text>
<text x="90.4" y="185">100p</text>
<text x="97" y="182.6">R24</text>
<text x="97.1" y="185">4k3</text>
<text x="109.3" y="182.6">C30</text>
<text x="109.5" y="185">100p</text>
<text x="116.1" y="182.6">R26</text>
<text x="116.1" y="185">4k3</text>
<text x="129.6" y="182.6">C31</text>
<text x="129.8" y="185">100p</text>
<text x="136.4" y="182.6">R31</text>
<text x="136.4" y="185">4k3</text>
<text x="158.8" y="182.6">C42</text>
<text x="159" y="185">100p</text>
<text x="165.6" y="182.6">R17</text>
<text x="165.7" y="185">4k3</text>
<text x="85.8" y="190.7">GND</text>
<text x="93.4" y="190.7">GND</text>
<text x="104.9" y="190.7">GND</text>
<text x="112.5" y="190.7">GND</text>
<text x="125.2" y="190.7">GND</text>
<text x="132.8" y="190.7">GND</text>
<text x="154.4" y="190.7">GND</text>
<text x="162" y="190.7">GND</text>
</g>
<g font-size="1.8" fill="#0000c2">
<text x="138.4" y="73.7">CAP kleiner?</text>
<text x="149.9" y="72.7">+5V</text>
</g>
<g font-size="1.4" fill="#008484">
<text x="106.7" y="71.9">BST</text>
<text x="101.3" y="73.1">VIN</text>
<text x="107.2" y="76.9">SW</text>
<text x="101.3" y="80.7">EN</text>
<text x="105.9" y="81.8" transform="rotate(-90 105.9 81.8)">GND</text>
<text x="107.6" y="82">FB</text>
<text x="250.4" y="87.1">VBUS</text>
<text x="250.4" y="104.9">VBUS</text>
<text x="250.4" y="122.7">VBUS</text>
<text x="49.7" y="176.9">TC2030-CTX-Tag-Connect</text>
<text x="50.5" y="179.8">VCC</text>
<text x="57.6" y="175">P1</text>
<text x="58.1" y="179.8">SWDIO/TMS</text>
<text x="50.5" y="182.4">RESET</text>
<text x="50.5" y="184.9">GND</text>
<text x="57.8" y="182.4">SWCLK/TCK</text>
<text x="59.5" y="184.9">SWO/TDO</text>
</g>
<g font-size="1.4" fill="#840000">
<text x="47.9" y="179.1">1</text>
<text x="68.2" y="179.1">2</text>
<text x="47.9" y="181.6">3</text>
<text x="47.9" y="184.1">5</text>
<text x="68.2" y="181.6">4</text>
<text x="68.2" y="184.1">6</text>
</g>
<text font-size="1.1" fill="#840000" x="40.5" y="82.3">RGB</text>
<g font-size=".5" fill="#840000">
<text x="134.7" y="35.1">Mounting</text>
<text x="203.3" y="32.6">Mounting</text>
<text x="229.9" y="30.1">Mounting</text>
<text x="255.3" y="32.6">Mounting</text>
<text x="82.6" y="40.2">Mounting</text>
<text x="174.1" y="37.7">Mounting</text>
</g>
</svg>
